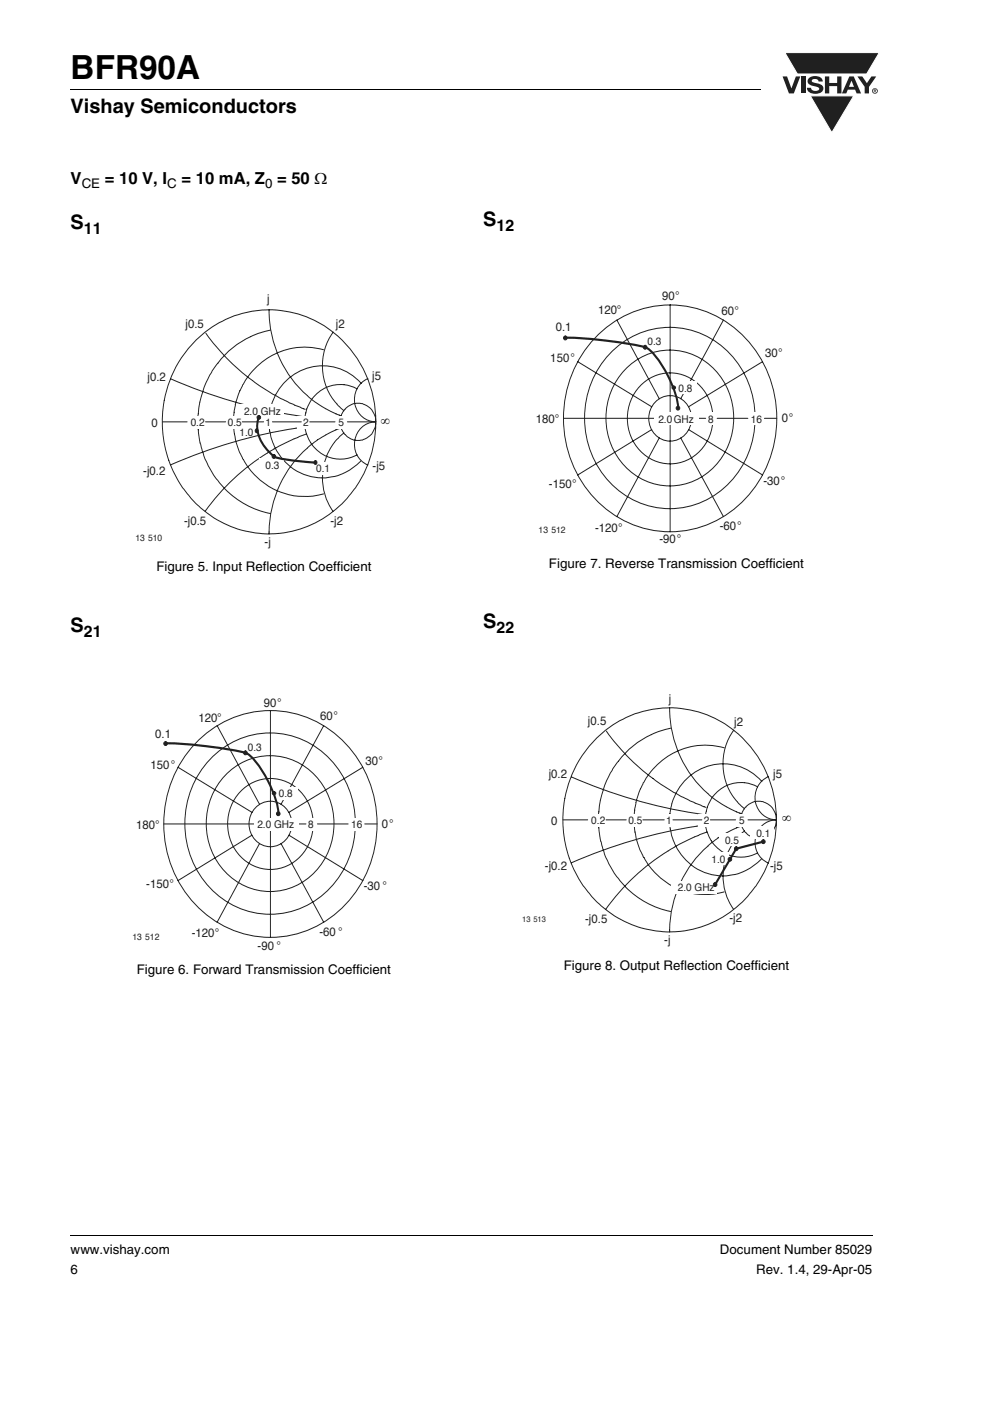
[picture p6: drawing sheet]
<svg xmlns="http://www.w3.org/2000/svg" width="210mm" height="297mm" viewBox="0 0 210 297" stroke-linecap="round" stroke-linejoin="round" font-family="sans-serif">
<path d="M166.5 11.2h20l-2.7 4.5h-14.7z" fill="#231f20"/>
<path d="M166.5 11.2h20l-2.7 4.5h-14.7z" fill="none" stroke="#fff" stroke-width=".21"/>
<path d="M171.9 20.3h9.2l-4.7 7.8z" fill="#231f20"/>
<path d="M171.9 20.3h9.2l-4.7 7.8z" fill="none" stroke="#fff" stroke-width=".21"/>
<g fill="#231f20">
<path d="M166 16.2h.9l1 2.5 .9-2.5h.9l-1.3 3.6h-1.1z"/>
<path d="M169.9 16.2h.9v3.6h-.9z"/>
<path d="M171.6 16.5a2.1 2.1 0 0 1 2.8 .3l.1 .5h-.9a.79 .79 0 0 0-.7-.6 .79 .79 0 0 0-.7 .4l.2 .3 1 .3a1.08 1.08 0 0 1 1.2 1 1.08 1.08 0 0 1-1.1 1.1 1.73 1.73 0 0 1-2.4-1.2h.9a.96 .96 0 0 0 .8 .7 .96 .96 0 0 0 1-.5 1.68 1.68 0 0 0-1.6-.7 .92 .92 0 0 1-.9-.6 .92 .92 0 0 1 .3-1z"/>
<path d="M175 16.2h.9v1.4h1.7v-1.4h.9v3.6h-.9v-1.5h-1.7v1.5h-.9z"/>
<path d="M181.9 16.2h1l1 1.4 .9-1.4h1.1l-1.6 2.2v1.4h-.9v-1.4z"/>
<path d="M180.6 17.1l-.5 1.3h1zM180.1 16.2h1l1.5 3.6h-.9l-.3-.8h-1.6l-.3 .8h-.9z"/>
<path d="M185.5 19.1v.1h.2v-.1zM185.3 18.9l.5 .1v.1l-.1 .2 .1 .3-.3-.3-.2 .3zM185.1 19.3a.46 .46 0 0 0 .9 0 .46 .46 0 0 0-.9 0zM185 19.3a.6 .6 0 0 1 1.2 0 .6 .6 0 0 1-1.2 0z"/>
</g>
<path d="M14.9 18.9l.1 .2zM14.9 261.9l.1 .2z" fill="#000"/>
<path d="M15 19h146.3M15 262h170.1" fill="none" stroke="#000" stroke-width=".21"/>
<g fill="none" stroke="#231f20" stroke-width=".21">
<path d="M41.5 72.2a22.1 22.1 0 0 1 36.1 7.2 24 24 0 0 1-13.7 32.7 22.2 22.2 0 0 1-26.8-11.5 24.6 24.6 0 0 1 4.4-28.4zM43.7 70.6a45.1 45.1 0 0 0 21 16.2M57.1 65.7a23.6 23.6 0 0 0 15.2 22.4M57.3 70a19.5 19.5 0 0 0-15.3 18.1v2.7a19.7 19.7 0 0 0 15.3 18.1M68.6 74.2a15.3 15.3 0 0 0-18.9 13.2 15.9 15.9 0 0 0 12.7 17.7 15.4 15.4 0 0 0 6.2-.4M70.7 70.4a12.2 12.2 0 0 0 2.2 16.7M36.2 80.3a109.1 109.1 0 0 0 28.5 8.1M64.7 90.5a109 109 0 0 0-28.5 8M65 92a45.8 45.8 0 0 0-21.5 16.4M72.3 90.7a23.6 23.6 0 0 0-15.2 22.5M72.9 91.8a12.2 12.2 0 0 0-2.3 16.6M73 86.9a3.8 3.8 0 0 1 5.3-.6 3.8 3.8 0 0 1 .8 5.3 3.8 3.8 0 0 1-4.5 1.5 3.8 3.8 0 0 1-2.4-4l.3-1.3z"/>
<path d="M75.7 82.4a7.6 7.6 0 0 0-11.1 7.6 7.6 7.6 0 0 0 11.1 6.4M76.6 81.3a11.2 11.2 0 0 0-12-3 11.2 11.2 0 0 0-7.5 9.8 11.8 11.8 0 0 0 12 13.2 11.7 11.7 0 0 0 7.4-3.5M78 80.3a4.8 4.8 0 0 0-2.8 5.2 4.8 4.8 0 0 0 4.5 3.9 4.8 4.8 0 0 0-4.5 4 4.8 4.8 0 0 0 2.8 5.2"/>
</g>
<g fill="#fff">
<path d="M39.2 88.1h4.8v2.8h-4.8z"/>
<path d="M47 88.1h4.8v2.8h-4.8z"/>
<path d="M55 88.1h3.2v2.8h-3.2z"/>
<path d="M63 88.1h3.1v2.8h-3.1z"/>
<path d="M70.6 88.1h3.1v2.8h-3.1z"/>
</g>
<path d="M34.5 89.4h5.2M43.6 89.4h4.3M51.4 89.4h4.5M57.8 89.4h6.1M65.7 89.4h5.4M73.7 89.4h6" fill="none" stroke="#231f20" stroke-width=".21"/>
<g fill="#fff">
<path d="M50.5 85.7h9.6v2.7h-9.6z"/>
<path d="M66.4 97.9h5.1v2.7h-5.1z"/>
<path d="M55 97.2h5.1v2.7h-5.1z"/>
</g>
<path d="M54.9 88.5a6.6 6.6 0 0 0 1.7 6.8 4.4 4.4 0 0 0 3.8 2.1l6.4 .7" fill="none" stroke="#231f20" stroke-width=".45"/>
<g fill="#231f20" stroke="#231f20" stroke-width=".21">
<path d="M54.3 91l.1-.1a.39 .39 0 0 1 .4 .5 .39 .39 0 0 1-.5 .3l-.2-.4z" fill-rule="evenodd"/>
<path d="M66.7 97.7h.2a.39 .39 0 0 1 .3 .4 .39 .39 0 0 1-.5 .3l-.1-.3z" fill-rule="evenodd"/>
<circle cx="54.9" cy="88.5" r=".4"/>
<circle cx="58.1" cy="96.8" r=".4"/>
<circle cx="35.1" cy="157.6" r=".4"/>
</g>
<g fill="none" stroke="#231f20" stroke-width=".21">
<path d="M41.4 157.7a21.8 21.8 0 0 1 35.2 4.3 24.7 24.7 0 0 1-10.4 34.9 22 22 0 0 1-28.9-11.2 25.2 25.2 0 0 1 4.1-28zM46 153.8l9.1 16.7M57.4 150.6v48.1M68.7 153.8l-9.1 16.7M37.7 162.7l15.8 9.5M44.5 161a17.5 17.5 0 0 1 28.4 3.9 19.7 19.7 0 0 1-9.3 27.7 17.8 17.8 0 0 1-23.3-11.3 20.1 20.1 0 0 1 4.2-20.3zM48.2 163.9a13.1 13.1 0 0 1 21.4 4.8 14.6 14.6 0 0 1-9.4 20 13.7 13.7 0 0 1-16.4-12.5 14.9 14.9 0 0 1 4.4-12.3zM51.3 167.5a8.9 8.9 0 0 1 14.9 4.8 9.4 9.4 0 0 1-10 12 9.8 9.8 0 0 1-7.6-6.9 9.8 9.8 0 0 1 2.7-9.9zM53.5 177.1l-15.8 9.6M54.4 171a4.6 4.6 0 0 1 5.4-.4 4.6 4.6 0 0 1 2 5 4.5 4.5 0 0 1-4.9 3.9 4.5 4.5 0 0 1-4.1-4.8 5 5 0 0 1 1.6-3.7zM55.1 178.8l-9.1 16.7M59.6 178.8l9.1 16.7"/>
<path d="M61.3 177.1l15.7 9.6M77 162.7l-15.7 9.5"/>
</g>
<g fill="#fff">
<path d="M64.4 173.4h3.5v2.7h-3.5z"/>
<path d="M73.5 173.4h5v2.7h-5z"/>
</g>
<path d="M34.7 174.7h30.2M67.3 174.7h6.5M77.4 174.7h2.6" fill="none" stroke="#231f20" stroke-width=".21"/>
<g fill="#fff">
<path d="M53.8 173.4h9.6v2.7h-9.6z"/>
<path d="M58.1 166.8h4.9v2.7h-4.9z"/>
<path d="M51.5 156.9h5.1v2.7h-5.1z"/>
</g>
<path d="M35.1 157.6a83.2 83.2 0 0 1 16.8 2M52.1 159.6a11.3 11.3 0 0 1 4.2 5 18.8 18.8 0 0 1 2.8 8" fill="none" stroke="#231f20" stroke-width=".45"/>
<g fill="#231f20" stroke="#231f20" stroke-width=".21">
<circle cx="52.1" cy="159.6" r=".4"/>
<circle cx="58.1" cy="168.2" r=".36"/>
<circle cx="59" cy="172.5" r=".4"/>
<circle cx="119.9" cy="71.6" r=".4"/>
</g>
<g fill="none" stroke="#231f20" stroke-width=".21">
<path d="M122.5 76.7l15.7 9.5M126.1 71.7a21.8 21.8 0 0 1 35.3 4.3 24.7 24.7 0 0 1-10.5 34.9 22 22 0 0 1-28.9-11.2 25.2 25.2 0 0 1 4.1-28zM129.3 75a17.5 17.5 0 0 1 28.4 3.9 19.7 19.7 0 0 1-9.3 27.7 17.8 17.8 0 0 1-23.3-11.3 20.1 20.1 0 0 1 4.2-20.3zM130.8 67.8l9 16.8M133 77.9a13.1 13.1 0 0 1 21.4 4.8 14.6 14.6 0 0 1-9.4 20 13.7 13.7 0 0 1-16.4-12.5 14.9 14.9 0 0 1 4.4-12.3zM142.1 64.7v48M153.4 67.8l-9 16.8M161.8 76.7l-15.8 9.5M136.1 81.5a8.9 8.9 0 0 1 14.8 4.8 9.4 9.4 0 0 1-9.9 12 9.8 9.8 0 0 1-7.6-6.9 9.8 9.8 0 0 1 2.7-9.9zM138.2 91.1l-15.7 9.6M139.2 85a4.6 4.6 0 0 1 5.4-.4 4.6 4.6 0 0 1 2 5 4.5 4.5 0 0 1-4.9 3.9 4.5 4.5 0 0 1-4.1-4.8 5 5 0 0 1 1.6-3.7zM139.8 92.8l-9 16.7"/>
<path d="M144.4 92.8l9 16.7M146 91.1l15.8 9.6"/>
</g>
<g fill="#fff">
<path d="M149.2 87.4h3.5v2.7h-3.5z"/>
<path d="M158.2 87.4h5.1v2.7h-5.1z"/>
</g>
<path d="M119.5 88.7h30.2M152.1 88.7h6.5M162.1 88.7h2.7" fill="none" stroke="#231f20" stroke-width=".21"/>
<g fill="#fff">
<path d="M138.6 87.4h9.5v2.7h-9.5z"/>
<path d="M142.9 80.8h4.9v2.7h-4.9z"/>
<path d="M116.7 67.6h5.8v3h-5.8z"/>
<path d="M136.3 70.9h5.1v2.7h-5.1z"/>
</g>
<path d="M119.9 71.6a83.2 83.2 0 0 1 16.8 2M136.8 73.6a11.3 11.3 0 0 1 4.3 5 18.8 18.8 0 0 1 2.7 8" fill="none" stroke="#231f20" stroke-width=".45"/>
<g fill="#231f20" stroke="#231f20" stroke-width=".21">
<circle cx="136.8" cy="73.6" r=".4"/>
<circle cx="142.9" cy="82.2" r=".36"/>
<circle cx="143.8" cy="86.5" r=".4"/>
</g>
<g fill="none" stroke="#231f20" stroke-width=".21">
<path d="M126.4 156.6a22.1 22.1 0 0 1 36.1 7.2 24 24 0 0 1-13.6 32.7 22.2 22.2 0 0 1-26.9-11.5 24.6 24.6 0 0 1 4.4-28.4zM128.6 155a45.1 45.1 0 0 0 21.1 16.2M142 150.1a23.6 23.6 0 0 0 15.3 22.4M142.2 154.4a19.5 19.5 0 0 0-15.2 18.1v2.7a19.7 19.7 0 0 0 15.2 18M153.6 158.5a15.3 15.3 0 0 0-19 13.3 15.9 15.9 0 0 0 12.7 17.7 15.4 15.4 0 0 0 6.3-.4M155.6 154.8a12.2 12.2 0 0 0 2.3 16.6M121.2 164.7a109.1 109.1 0 0 0 28.5 8.1M149.7 174.8a109 109 0 0 0-28.5 8.1M150 176.4a45.8 45.8 0 0 0-21.5 16.4M157.3 175.1a23.6 23.6 0 0 0-15.3 22.5M157.9 176.2a12.2 12.2 0 0 0-2.3 16.6M158 171.2a3.8 3.8 0 0 1 5.3-.5 3.8 3.8 0 0 1 .7 5.3 3.8 3.8 0 0 1-4.4 1.5 3.8 3.8 0 0 1-2.5-4.1l.3-1.2z"/>
<path d="M160.7 166.8a7.6 7.6 0 0 0-11.1 7.6 7.6 7.6 0 0 0 11.1 6.4M161.6 165.7a11.2 11.2 0 0 0-12-3.1 11.2 11.2 0 0 0-7.5 9.9 11.8 11.8 0 0 0 11.9 13.2 11.7 11.7 0 0 0 7.5-3.5M163 164.7a4.8 4.8 0 0 0-2.8 5.2 4.8 4.8 0 0 0 4.5 3.9 4.8 4.8 0 0 0-4.5 4 4.8 4.8 0 0 0 2.8 5.2"/>
</g>
<g fill="#fff">
<path d="M124.1 172.5h4.8v2.8h-4.8z"/>
<path d="M132 172.5h4.7v2.8h-4.7z"/>
<path d="M140 172.5h3.1v2.8h-3.1z"/>
<path d="M148 172.5h3.1v2.8h-3.1z"/>
<path d="M155.5 172.5h3.1v2.8h-3.1z"/>
</g>
<path d="M119.4 173.8h5.3M128.6 173.8h4.2M136.3 173.8h4.6M142.7 173.8h6.2M150.7 173.8h5.3M158.6 173.8h6.1" fill="none" stroke="#231f20" stroke-width=".21"/>
<g fill="#fff">
<path d="M142.5 186.7h9.6v2.7h-9.6z"/>
<path d="M149.6 180.8h5v2.7h-5z"/>
<path d="M159.2 175.1h5v2.7h-5z"/>
<path d="M152.5 176.7h5.1v2.7h-5.1z"/>
</g>
<path d="M161.9 178.4l-5.7 1.5-4.5 7.6" fill="none" stroke="#231f20" stroke-width=".45"/>
<g fill="#231f20" stroke="#231f20" stroke-width=".21">
<circle cx="161.9" cy="178.4" r=".4"/>
<circle cx="156.2" cy="179.9" r=".4"/>
<circle cx="154.8" cy="182.2" r=".4"/>
<circle cx="151.7" cy="187.5" r=".4"/>
</g>
<text font-size="7" x="15" y="16.7">BFR90A</text>
<g font-size="4.2">
<text x="15" y="24">Vishay Semiconductors</text>
<text x="102.5" y="47.9">S</text>
<text x="15" y="48.6">S</text>
<text x="15" y="133.9">S</text>
<text x="102.5" y="133.2">S</text>
</g>
<g font-size="3.5">
<text x="15" y="39">V</text>
<text x="22.2" y="39">= 10 V, I</text>
<text x="38.5" y="39">= 10 mA, Z</text>
<text x="58.8" y="39">= 50 Ω</text>
</g>
<g font-size="3.4">
<text x="17.8" y="49.7">11</text>
<text x="105.3" y="49">12</text>
<text x="17.8" y="135">21</text>
<text x="105.3" y="134.3">22</text>
</g>
<g font-size="2.9">
<text x="80.8" y="90.1">∞</text>
<text x="165.9" y="174.4">∞</text>
</g>
<g font-size="2.8">
<text x="17.3" y="39.9">CE</text>
<text x="35.5" y="39.9">C</text>
<text x="56.2" y="39.9">0</text>
<text x="33.2" y="121.1">Figure 5. Input Reflection Coefficient</text>
<text x="116.4" y="120.4">Figure 7. Reverse Transmission Coefficient</text>
<text x="29" y="206.4">Figure 6. Forward Transmission Coefficient</text>
<text x="119.6" y="205.7">Figure 8. Output Reflection Coefficient</text>
<text x="15" y="265.9">www.vishay.com</text>
<text x="152.7" y="265.9">Document Number 85029</text>
<text x="15" y="270.1">6</text>
<text x="160.4" y="270.1">Rev. 1.4, 29-Apr-05</text>
</g>
<g font-size="2.6" fill="#231f20">
<text x="56.6" y="64.3">j</text>
<text x="140.5" y="63.6">90°</text>
<text x="39.3" y="69.6">j0.5</text>
<text x="71.3" y="69.6">j2</text>
<text x="117.9" y="70.1">0.1</text>
<text x="126.8" y="66.7">120°</text>
<text x="153" y="66.8">60°</text>
<text x="116.7" y="76.7">150°</text>
<text x="162.3" y="75.8">30°</text>
<text x="31.3" y="80.8">j0.2</text>
<text x="78.9" y="80.6">j5</text>
<text x="113.7" y="89.8">180°</text>
<text x="165.8" y="89.5">0°</text>
<text x="32.2" y="90.4">0</text>
<text x="30.4" y="100.7">-j0.2</text>
<text x="79" y="99.7">-j5</text>
<text x="116.4" y="103.4">-150°</text>
<text x="161.9" y="102.8">-30°</text>
<text x="39.1" y="111.3">-j0.5</text>
<text x="70.1" y="111.3">-j2</text>
<text x="126.2" y="112.8">-120°</text>
<text x="152.7" y="112.3">-60°</text>
<text x="56.1" y="115.7">-j</text>
<text x="139.9" y="115.2">-90°</text>
<text x="56" y="149.9">90°</text>
<text x="141.8" y="149">j</text>
<text x="42.1" y="153">120°</text>
<text x="67.9" y="152.7">60°</text>
<text x="124.7" y="153.7">j0.5</text>
<text x="155.7" y="153.8">j2</text>
<text x="32.9" y="156.4">0.1</text>
<text x="31.9" y="163.1">150°</text>
<text x="77.5" y="162.3">30°</text>
<text x="116.4" y="165">j0.2</text>
<text x="164" y="164.9">j5</text>
<text x="28.9" y="175.8">180°</text>
<text x="81" y="175.4">0°</text>
<text x="116.9" y="175">0</text>
<text x="115.6" y="184.4">-j0.2</text>
<text x="163.3" y="184.4">-j5</text>
<text x="31" y="188.3">-150°</text>
<text x="77.1" y="188.6">-30 °</text>
<text x="124.1" y="195.7">-j0.5</text>
<text x="154.7" y="195.5">-j2</text>
<text x="40.7" y="198.6">-120°</text>
<text x="54.6" y="201.3">-90 °</text>
<text x="67.7" y="198.5">-60 °</text>
<text x="140.9" y="200.2">-j</text>
</g>
<g font-size="2.3" fill="#231f20">
<text x="137.3" y="73.1">0.3</text>
<text x="143.9" y="83.1">0.8</text>
<text x="51.8" y="87.9">2.0 GHz</text>
<text x="139.6" y="89.6">2.0GHz</text>
<text x="150.2" y="89.6">8</text>
<text x="159.3" y="89.6">16</text>
<text x="40.5" y="90.4">0.2</text>
<text x="48.3" y="90.4">0.5</text>
<text x="50.8" y="92.4">1.0</text>
<text x="56.3" y="90.4">1</text>
<text x="64.3" y="90.4">2</text>
<text x="71.8" y="90.4">5</text>
<text x="56.3" y="99.4">0.3</text>
<text x="67.1" y="100.2">0.1</text>
<text x="52.6" y="159.1">0.3</text>
<text x="59.1" y="169.1">0.8</text>
<text x="54.6" y="175.6">2.0 GHz</text>
<text x="65.4" y="175.6">8</text>
<text x="74.5" y="175.6">16</text>
<text x="125.4" y="174.8">0.2</text>
<text x="133.3" y="174.8">0.5</text>
<text x="141.3" y="174.8">1</text>
<text x="149.3" y="174.8">2</text>
<text x="153.8" y="178.9">0.5</text>
<text x="156.8" y="174.8">5</text>
<text x="160.4" y="177.4">0.1</text>
<text x="150.9" y="183">1.0</text>
<text x="143.8" y="189">2.0 GHz</text>
</g>
<g font-size="1.9" fill="#231f20">
<text x="114.2" y="113.1">13 512</text>
<text x="28.7" y="114.6">13 510</text>
<text x="28.1" y="199.2">13 512</text>
</g>
<text font-size="1.7" fill="#231f20" x="110.8" y="195.5">13 513</text>
</svg>
